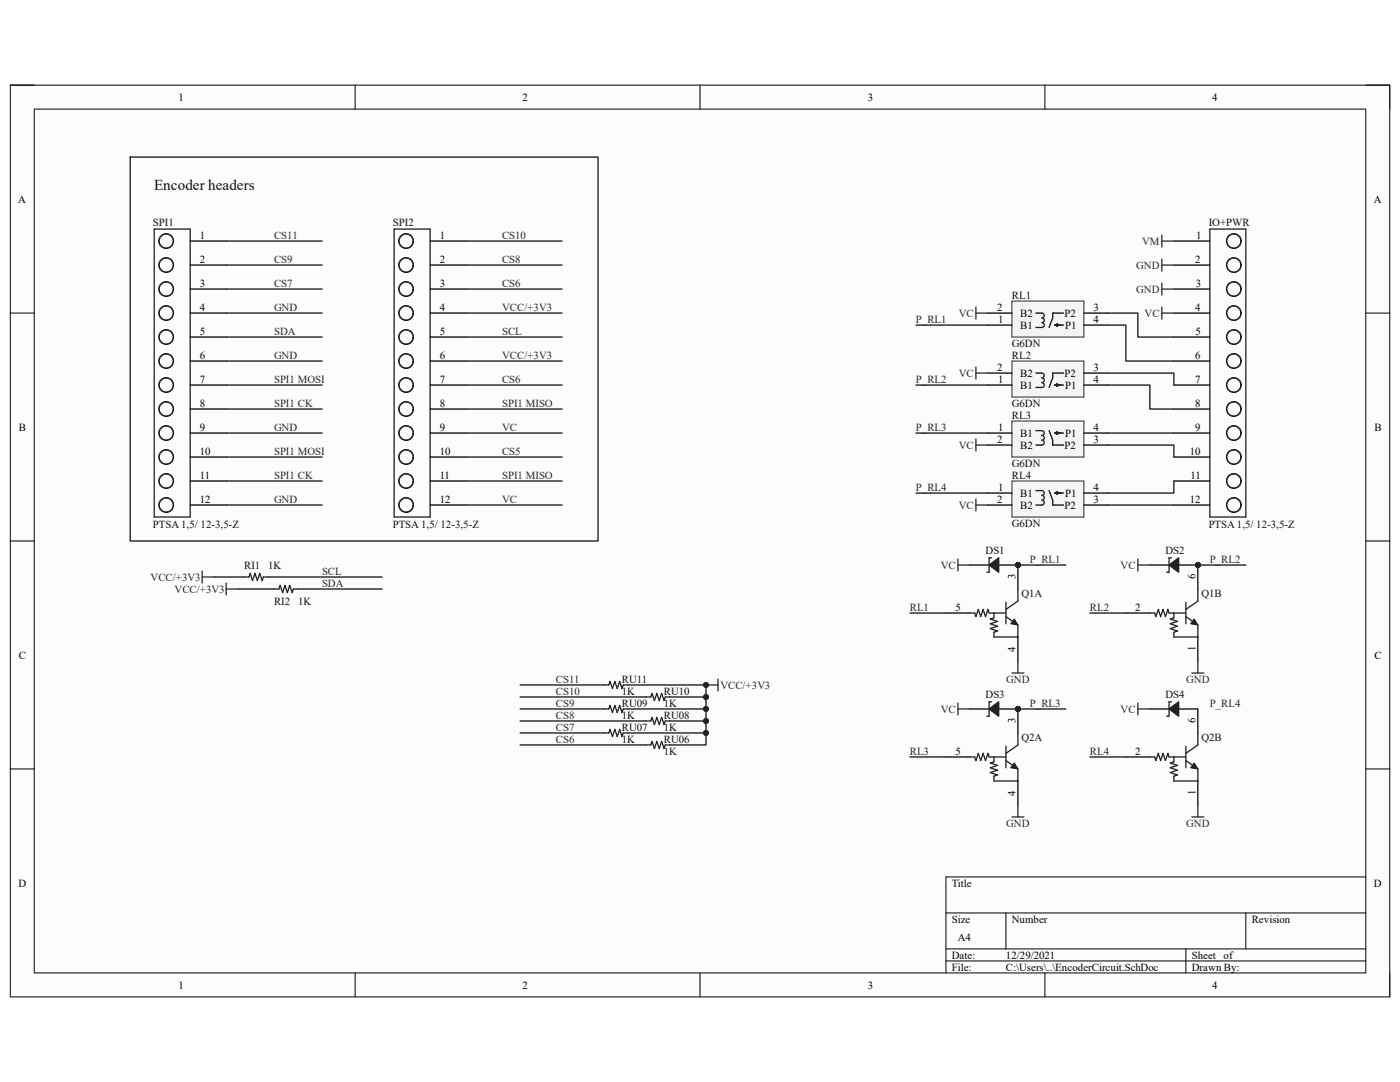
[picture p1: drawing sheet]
<svg xmlns="http://www.w3.org/2000/svg" width="279mm" height="216mm" viewBox="0 0 279 216" stroke-linecap="round" stroke-linejoin="round" font-family="sans-serif">
<path d="M2.1 17h275.3v181.9h-275.3z" fill-rule="evenodd" fill="#fcfcfc"/>
<path d="M2.1 17h275.3v181.9h-275.3z" fill="none" stroke="#000" stroke-width=".2"/>
<path d="M6.8 21.8h265.8v172.3h-265.8z" fill-rule="evenodd" fill="#fcfcfc"/>
<g fill="none" stroke="#000" stroke-width=".2">
<path d="M2 17h4.8M70.9 17v4.8M139.7 17v4.8M208.5 17v4.8M272.6 17h4.8v4.8M6.8 21.8h265.8v172.3h-265.8zM2 62.5h4.8M272.6 62.5h4.8M2 107.9h4.8M272.6 107.9h4.8M2 153.4h4.8M272.6 153.4h4.8"/>
<path d="M272.6 175h-83.8v19.1M70.9 194.1v4.8M139.7 194.1v4.8M188.8 182.2h83.8M188.8 189.3h83.8M188.8 191.7h83.8M200.8 182.2v7.1M208.5 194.1v4.8M236.7 189.3v4.8M248.6 182.2v7.1M277.4 194.1v4.8"/>
</g>
<g fill="none" stroke="#000" stroke-width=".25">
<path d="M38 52.9h7.1M38 48.1h7.1M38 57.7h7.1M85.8 52.9h7.2M85.8 48.1h7.2M85.8 57.7h7.2M38 62.5h7.1M38 67.3h7.1M38 72h7.1M38 76.8h7.1M85.8 62.5h7.2M85.8 67.3h7.2"/>
<path d="M85.8 72h7.2M85.8 76.8h7.2M38 81.6h7.1M38 86.4h7.1M38 91.2h7.1M38 96h7.1M85.8 81.6h7.2M85.8 86.4h7.2M85.8 91.2h7.2M85.8 96h7.2M38 100.8h7.1M85.8 100.8h7.2"/>
</g>
<g fill="none" stroke="#1c1c1c" stroke-width=".25">
<path d="M30.8 45.7h7.2v57.5h-7.2zM78.7 45.7h7.1v57.5h-7.1z"/>
<circle cx="33.2" cy="48.1" r="1.44"/>
<circle cx="33.2" cy="57.7" r="1.44"/>
<circle cx="33.2" cy="52.9" r="1.44"/>
<circle cx="81" cy="52.9" r="1.44"/>
<circle cx="81" cy="57.7" r="1.44"/>
<circle cx="81" cy="48.1" r="1.44"/>
<circle cx="33.2" cy="67.3" r="1.44"/>
<circle cx="33.2" cy="76.8" r="1.44"/>
<circle cx="33.2" cy="62.5" r="1.44"/>
<circle cx="33.2" cy="72" r="1.44"/>
<circle cx="81" cy="62.5" r="1.44"/>
<circle cx="81" cy="76.8" r="1.44"/>
<circle cx="81" cy="72" r="1.44"/>
<circle cx="81" cy="67.3" r="1.44"/>
<circle cx="33.2" cy="81.6" r="1.44"/>
<circle cx="33.2" cy="86.4" r="1.44"/>
<circle cx="33.2" cy="91.2" r="1.44"/>
<circle cx="33.2" cy="96" r="1.44"/>
<circle cx="81" cy="81.6" r="1.44"/>
<circle cx="81" cy="96" r="1.44"/>
<circle cx="81" cy="91.2" r="1.44"/>
<circle cx="81" cy="86.4" r="1.44"/>
<circle cx="81.1" cy="91.2" r="1.44"/>
<circle cx="81.1" cy="96" r="1.44"/>
<circle cx="81.1" cy="86.4" r="1.44"/>
<circle cx="33.2" cy="100.8" r="1.44"/>
<circle cx="81" cy="100.8" r="1.44"/>
<circle cx="81.1" cy="100.8" r="1.44"/>
</g>
<path d="M191.2 112.7h2.4M191.2 111.5v2.4M227.1 111.5v2.4M227.1 112.7h2.4" fill="none" stroke="#262626" stroke-width=".25"/>
<circle cx="203.1" cy="112.7" r=".48" fill="#0e0e0e"/>
<circle cx="203.1" cy="112.7" r=".48" fill="none" stroke="#0e0e0e" stroke-width=".2"/>
<path d="M193.6 112.7h3.8M199.3 112.7h3.8" fill="none" stroke="#000" stroke-width=".25"/>
<circle cx="203.1" cy="112.7" r=".48" fill="#0e0e0e"/>
<circle cx="203.1" cy="112.7" r=".48" fill="none" stroke="#0e0e0e" stroke-width=".2"/>
<path d="M197.4 111.3v2.9" fill="none" stroke="#1c1c1c" stroke-width=".25"/>
<path d="M197.4 112.7l1.9-1.4v2.9z" fill="#1c1c1c"/>
<path d="M196.9 114.2h.5M197.4 112.7l1.9-1.4v2.9zM197.4 111.3h.5" fill="none" stroke="#1c1c1c" stroke-width=".25"/>
<circle cx="239.1" cy="112.7" r=".48" fill="#0e0e0e"/>
<circle cx="239.1" cy="112.7" r=".48" fill="none" stroke="#0e0e0e" stroke-width=".2"/>
<path d="M229.5 112.7h3.8M235.2 112.7h3.9" fill="none" stroke="#000" stroke-width=".25"/>
<circle cx="239.1" cy="112.7" r=".48" fill="#0e0e0e"/>
<circle cx="239.1" cy="112.7" r=".48" fill="none" stroke="#0e0e0e" stroke-width=".2"/>
<path d="M233.3 111.3v2.9" fill="none" stroke="#1c1c1c" stroke-width=".25"/>
<path d="M233.3 112.7l1.9-1.4v2.9z" fill="#1c1c1c"/>
<path d="M232.8 114.2h.5M233.3 112.7l1.9-1.4v2.9zM233.3 111.3h.5" fill="none" stroke="#1c1c1c" stroke-width=".25"/>
<circle cx="239.1" cy="112.7" r=".48" fill="#0e0e0e"/>
<circle cx="239.1" cy="112.7" r=".48" fill="none" stroke="#0e0e0e" stroke-width=".2"/>
<path d="M239.1 112.7v4.8M224.7 122.3h4.8M239.1 127.1v4.8" fill="none" stroke="#000" stroke-width=".25"/>
<circle cx="239.1" cy="112.7" r=".48" fill="#0e0e0e"/>
<circle cx="239.1" cy="112.7" r=".48" fill="none" stroke="#0e0e0e" stroke-width=".2"/>
<path d="M239.1 117.5v2.4l-2.4 1.7M229.5 122.3h.9l.3 .7 .5-1.4 .4 1.4 .5-1.4 .5 1.4 .5-1.4 .2 .7h3.4M234.3 122.3v1l-.7 .2 1.4 .5-1.4 .5 1.4 .5-1.4 .4 1.4 .5-.7 .3v.9h4.8v-2.4l-2.4-1.7M236.7 120.2v4.3" fill="none" stroke="#1c1c1c" stroke-width=".25"/>
<path d="M238.3 123.5l.8 1.2-1.5-.2z" fill="#1c1c1c"/>
<path d="M238.3 123.5l.8 1.2-1.5-.2z" fill="none" stroke="#1c1c1c" stroke-width=".2"/>
<circle cx="203.1" cy="112.7" r=".48" fill="#0e0e0e"/>
<circle cx="203.1" cy="112.7" r=".48" fill="none" stroke="#0e0e0e" stroke-width=".2"/>
<path d="M203.1 112.7v4.8" fill="none" stroke="#000" stroke-width=".25"/>
<circle cx="203.1" cy="112.7" r=".48" fill="#0e0e0e"/>
<circle cx="203.1" cy="112.7" r=".48" fill="none" stroke="#0e0e0e" stroke-width=".2"/>
<path d="M188.8 122.3h4.8M203.1 127.1v4.8" fill="none" stroke="#000" stroke-width=".25"/>
<path d="M203.1 117.5v2.4l-2.3 1.7M193.6 122.3h.9l.3 .7 .4-1.4 .5 1.4 .5-1.4 .5 1.4 .5-1.4 .2 .7h3.4M198.4 122.3v1l-.8 .2 1.5 .5-1.5 .5 1.5 .5-1.5 .4 1.5 .5-.7 .3v.9h4.7v-2.4l-2.3-1.7M200.8 120.2v4.3" fill="none" stroke="#1c1c1c" stroke-width=".25"/>
<path d="M202.4 123.5l.7 1.2-1.4-.2z" fill="#1c1c1c"/>
<path d="M202.4 123.5l.7 1.2-1.4-.2z" fill="none" stroke="#1c1c1c" stroke-width=".2"/>
<path d="M202 60.1h14.3v7.2h-14.3z" fill-rule="evenodd" fill="#f5f5f5"/>
<path d="M202 60.1h14.3v7.2h-14.3z" fill="none" stroke="#262626" stroke-width=".2"/>
<path d="M197.2 64.9h4.8M197.2 62.5h4.8M206.7 62.5h1.2M206.7 65.3h1.2M210.6 64.9h1.6M210.6 64.9l.4-.3v.5zM212.2 62.5h-2.1v.9l-.7 1.9M216.3 64.9h4.8M216.3 62.5h4.8" fill="none" stroke="#000" stroke-width=".25"/>
<path d="M207.9 62.5a.48 .48 0 0 1 .5 .4 .48 .48 0 0 1-.5 .5 .48 .48 0 0 1 .5 .5 .48 .48 0 0 1-.5 .5M207.9 64.4a.48 .48 0 0 1 .5 .5 .48 .48 0 0 1-.5 .4" fill="none" stroke="#1c1c1c" stroke-width=".25"/>
<path d="M194.8 61.3v2.4M194.8 62.5h2.4" fill="none" stroke="#262626" stroke-width=".25"/>
<path d="M202 72h14.3v7.2h-14.3z" fill-rule="evenodd" fill="#f5f5f5"/>
<path d="M202 72h14.3v7.2h-14.3z" fill="none" stroke="#262626" stroke-width=".2"/>
<path d="M197.2 76.8h4.8M197.2 74.4h4.8M206.7 74.4h1.2M206.7 77.3h1.2M210.6 76.8h1.6M210.6 76.8l.4-.2v.5zM212.2 74.4h-2.1v1l-.7 1.9M216.3 76.8h4.8M216.3 74.4h4.8" fill="none" stroke="#000" stroke-width=".25"/>
<path d="M207.9 74.4a.48 .48 0 0 1 .5 .5 .48 .48 0 0 1-.5 .5 .48 .48 0 0 1 .5 .5 .48 .48 0 0 1-.5 .4 .48 .48 0 0 1 .5 .5 .48 .48 0 0 1-.5 .5" fill="none" stroke="#1c1c1c" stroke-width=".25"/>
<path d="M194.8 73.2v2.4M194.8 74.4h2.4M202 134.3h2.3M203.1 131.9v2.4M237.9 134.3h2.4M239.1 131.9v2.4M191.2 140.3v2.4M191.2 141.5h2.4M227.1 141.5h2.4M227.1 140.3v2.4" fill="none" stroke="#262626" stroke-width=".25"/>
<circle cx="203.1" cy="141.5" r=".48" fill="#0e0e0e"/>
<circle cx="203.1" cy="141.5" r=".48" fill="none" stroke="#0e0e0e" stroke-width=".2"/>
<path d="M193.6 141.5h3.8M199.3 141.5h3.8" fill="none" stroke="#000" stroke-width=".25"/>
<circle cx="203.1" cy="141.5" r=".48" fill="#0e0e0e"/>
<circle cx="203.1" cy="141.5" r=".48" fill="none" stroke="#0e0e0e" stroke-width=".2"/>
<path d="M197.4 140v2.9" fill="none" stroke="#1c1c1c" stroke-width=".25"/>
<path d="M197.4 141.5l1.9-1.5v2.9z" fill="#1c1c1c"/>
<path d="M196.9 142.9h.5M197.4 141.5l1.9-1.5v2.9zM197.4 140h.5M233.3 140v2.9" fill="none" stroke="#1c1c1c" stroke-width=".25"/>
<path d="M229.5 141.5h3.8M235.2 141.5h3.9" fill="none" stroke="#000" stroke-width=".25"/>
<path d="M233.3 141.5l1.9-1.5v2.9z" fill="#1c1c1c"/>
<path d="M229.5 151h.9l.3 .8 .5-1.5 .4 1.5 .5-1.5 .5 1.5 .5-1.5 .2 .7h3.4M232.8 142.9h.5M233.3 141.5l1.9-1.5v2.9zM233.3 140h.5M234.3 151v1l-.7 .2 1.4 .5-1.4 .5 1.4 .5-1.4 .5 1.4 .4-.7 .3v.9h4.8v-2.4l-2.4-1.6M236.7 148.9v4.3M239.1 146.3v2.4l-2.4 1.6" fill="none" stroke="#1c1c1c" stroke-width=".25"/>
<path d="M194.8 87.6v2.4M194.8 88.8h2.4" fill="none" stroke="#262626" stroke-width=".25"/>
<path d="M224.7 151h4.8M239.1 141.5v4.8M239.1 155.8v4.8" fill="none" stroke="#000" stroke-width=".25"/>
<path d="M238.3 152.2l.8 1.2-1.5-.2z" fill="#1c1c1c"/>
<path d="M238.3 152.2l.8 1.2-1.5-.2z" fill="none" stroke="#1c1c1c" stroke-width=".2"/>
<circle cx="203.1" cy="141.5" r=".48" fill="#0e0e0e"/>
<circle cx="203.1" cy="141.5" r=".48" fill="none" stroke="#0e0e0e" stroke-width=".2"/>
<path d="M203.1 141.5v4.8" fill="none" stroke="#000" stroke-width=".25"/>
<circle cx="203.1" cy="141.5" r=".48" fill="#0e0e0e"/>
<circle cx="203.1" cy="141.5" r=".48" fill="none" stroke="#0e0e0e" stroke-width=".2"/>
<path d="M188.8 151h4.8M203.1 155.8v4.8" fill="none" stroke="#000" stroke-width=".25"/>
<path d="M193.6 151h.9l.3 .8 .4-1.5 .5 1.5 .5-1.5 .5 1.5 .5-1.5 .2 .7h3.4M198.4 151v1l-.8 .2 1.5 .5-1.5 .5 1.5 .5-1.5 .5 1.5 .4-.7 .3v.9h4.7v-2.4l-2.3-1.6M200.8 148.9v4.3M203.1 146.3v2.4l-2.3 1.6" fill="none" stroke="#1c1c1c" stroke-width=".25"/>
<path d="M202.4 152.2l.7 1.2-1.4-.2z" fill="#1c1c1c"/>
<path d="M202.4 152.2l.7 1.2-1.4-.2z" fill="none" stroke="#1c1c1c" stroke-width=".2"/>
<path d="M202 84h14.3v7.2h-14.3z" fill-rule="evenodd" fill="#f5f5f5"/>
<path d="M202 84h14.3v7.2h-14.3z" fill="none" stroke="#262626" stroke-width=".2"/>
<path d="M197.2 86.4h4.8M197.2 88.8h4.8M206.7 88.8h1.2M206.7 85.9h1.2M209.4 85.9l.7 1.9v1h2.1M210.6 86.4h1.6M210.6 86.4l.4-.2v.4zM216.3 86.4h4.8M216.3 88.8h4.8" fill="none" stroke="#000" stroke-width=".25"/>
<path d="M207.9 86.9a.48 .48 0 0 1 .5 .5 .48 .48 0 0 1-.5 .4 .48 .48 0 0 1 .5 .5 .48 .48 0 0 1-.5 .5M207.9 85.9a.48 .48 0 0 1 .5 .5 .48 .48 0 0 1-.5 .5" fill="none" stroke="#1c1c1c" stroke-width=".25"/>
<path d="M194.8 99.6v2.4M194.8 100.8h2.4M202 163h2.3M203.1 160.6v2.4M237.9 163h2.4M239.1 160.6v2.4" fill="none" stroke="#262626" stroke-width=".25"/>
<path d="M202 96h14.3v7.2h-14.3z" fill-rule="evenodd" fill="#f5f5f5"/>
<path d="M202 96h14.3v7.2h-14.3z" fill="none" stroke="#262626" stroke-width=".2"/>
<g fill="none" stroke="#000" stroke-width=".25">
<path d="M234.3 52.9h7.1M234.3 48.1h7.1M234.3 57.7h7.1M234.3 62.5h7.1M234.3 67.3h7.1M234.3 72h7.1M234.3 76.8h7.1M197.2 98.4h4.8M206.7 97.9h1.2M209.4 97.9l.7 1.9v1h2.1M210.6 98.4h1.6M210.6 98.4l.4-.3v.5z"/>
<path d="M216.3 98.4h4.8M234.3 81.6h7.1M234.3 86.4h7.1M234.3 91.2h7.1M234.3 96h7.1M197.2 100.8h4.8M206.7 100.8h1.2M216.3 100.8h4.8M234.3 100.8h7.1"/>
</g>
<g fill="none" stroke="#1c1c1c" stroke-width=".25">
<path d="M241.4 45.7h7.2v57.5h-7.2zM207.9 97.9a.48 .48 0 0 1 .5 .5 .48 .48 0 0 1-.5 .5 .48 .48 0 0 1 .5 .4 .48 .48 0 0 1-.5 .5 .48 .48 0 0 1 .5 .5 .48 .48 0 0 1-.5 .5M48.7 115.1h1l.2-.7 .5 1.5 .5-1.5 .5 1.5 .4-1.5 .5 1.5 .3-.8h.9M54.7 117.5h1l.2-.7 .5 1.4 .5-1.4 .4 1.4 .5-1.4 .5 1.4 .2-.7h1M120.5 136.7h1l.2-.7 .5 1.4 .5-1.4 .5 1.4 .5-1.4 .4 1.4 .3-.7h.9M128.9 139.1h1l.2-.7 .5 1.4 .5-1.4 .5 1.4 .4-1.4 .5 1.4 .3-.7h.9M120.5 141.5h1l.2-.7 .5 1.4 .5-1.4 .5 1.4 .5-1.4 .4 1.4 .3-.7h.9M120.5 146.3h1l.2-.8 .5 1.5 .5-1.5 .5 1.5 .5-1.5 .4 1.5 .3-.7h.9M128.9 143.9h1l.2-.8 .5 1.5 .5-1.5 .5 1.5 .4-1.5 .5 1.5 .3-.7h.9M128.9 148.6h1l.2-.7 .5 1.5 .5-1.5 .5 1.5 .4-1.5 .5 1.5 .3-.8h.9"/>
<circle cx="246.2" cy="48.1" r="1.44"/>
<circle cx="246.2" cy="52.9" r="1.44"/>
<circle cx="246.2" cy="57.7" r="1.44"/>
<circle cx="246.2" cy="72" r="1.44"/>
<circle cx="246.2" cy="67.3" r="1.44"/>
<circle cx="246.2" cy="76.8" r="1.44"/>
<circle cx="246.2" cy="62.5" r="1.44"/>
<circle cx="246.2" cy="86.4" r="1.44"/>
<circle cx="246.2" cy="91.2" r="1.44"/>
<circle cx="246.2" cy="81.6" r="1.44"/>
<circle cx="246.2" cy="96" r="1.44"/>
<circle cx="246.2" cy="100.8" r="1.44"/>
</g>
<g fill="none" stroke="#262626" stroke-width=".25">
<path d="M231.9 46.9v2.4M231.9 51.7v2.4M231.9 56.5v2.4M231.9 57.7h2.4M231.9 48.1h2.4M231.9 52.9h2.4M231.9 61.3v2.4M231.9 62.5h2.4M40.3 113.9v2.4M40.3 115.1h2.4M45.1 116.3v2.4M45.1 117.5h2.4"/>
<path d="M140.9 136.7h2.4M143.3 135.5v2.4"/>
</g>
<circle cx="140.9" cy="136.7" r=".48" fill="#0e0e0e"/>
<circle cx="140.9" cy="136.7" r=".48" fill="none" stroke="#0e0e0e" stroke-width=".2"/>
<path d="M26 31.3h93.4v76.6h-93.4zM239.1 112.7h9.5" fill="none" stroke="#0e0e0e" stroke-width=".25"/>
<circle cx="239.1" cy="112.7" r=".48" fill="#0e0e0e"/>
<circle cx="239.1" cy="112.7" r=".48" fill="none" stroke="#0e0e0e" stroke-width=".2"/>
<path d="M203.1 112.7h9.6" fill="none" stroke="#0e0e0e" stroke-width=".25"/>
<circle cx="203.1" cy="112.7" r=".48" fill="#0e0e0e"/>
<circle cx="203.1" cy="112.7" r=".48" fill="none" stroke="#0e0e0e" stroke-width=".2"/>
<path d="M182.8 64.9h14.4M182.8 76.8h14.4M181.6 122.3h7.2M217.5 122.3h7.2M203.1 141.5h9.6" fill="none" stroke="#0e0e0e" stroke-width=".25"/>
<circle cx="203.1" cy="141.5" r=".48" fill="#0e0e0e"/>
<circle cx="203.1" cy="141.5" r=".48" fill="none" stroke="#0e0e0e" stroke-width=".2"/>
<g fill="none" stroke="#0e0e0e" stroke-width=".25">
<path d="M45.1 48.1h19.2M45.1 57.7h19.2M45.1 52.9h19.2M93 48.1h19.2M93 57.7h19.2M93 52.9h19.2M45.1 76.8h19.2M45.1 72h19.2M45.1 67.3h19.2M45.1 62.5h19.2M93 76.8h19.2M93 72h19.2"/>
<path d="M93 67.3h19.2M93 62.5h19.2M221.1 76.8h8.4v4.8h4.8M221.1 74.4h13.2v2.4M221.1 64.9h3.6v7.1h9.6M221.1 62.5h6v4.8h7.2M45.1 86.4h19.2M45.1 81.6h19.2M45.1 91.2h19.2M45.1 96h19.2M93 86.4h19.2M93 81.6h19.2"/>
<path d="M93 91.2h19.2M93 96h19.2M182.8 86.4h14.4M182.8 98.4h14.4M221.1 88.8h13.2v2.4M221.1 86.4h13.2M234.3 96v2.4h-13.2M42.7 115.1h6M45.1 100.8h19.2M47.5 117.5h7.2M53.5 115.1h22.8M59.5 117.5h16.8"/>
<path d="M93 100.8h19.2M221.1 100.8h13.2M103.8 139.1h25.1M103.8 136.7h16.7M125.3 136.7h15.6v11.9h-7.2M103.8 148.6h25.1M103.8 146.3h16.7M103.8 141.5h16.7M103.8 143.9h25.1M181.6 151h7.2M217.5 151h7.2"/>
</g>
<circle cx="140.9" cy="136.7" r=".48" fill="#0e0e0e"/>
<circle cx="140.9" cy="136.7" r=".48" fill="none" stroke="#0e0e0e" stroke-width=".2"/>
<circle cx="140.9" cy="139.1" r=".48" fill="#0e0e0e"/>
<circle cx="140.9" cy="139.1" r=".48" fill="none" stroke="#0e0e0e" stroke-width=".2"/>
<circle cx="140.9" cy="141.5" r=".48" fill="#0e0e0e"/>
<circle cx="140.9" cy="141.5" r=".48" fill="none" stroke="#0e0e0e" stroke-width=".2"/>
<circle cx="140.9" cy="143.9" r=".48" fill="#0e0e0e"/>
<circle cx="140.9" cy="143.9" r=".48" fill="none" stroke="#0e0e0e" stroke-width=".2"/>
<circle cx="140.9" cy="146.3" r=".48" fill="#0e0e0e"/>
<circle cx="140.9" cy="146.3" r=".48" fill="none" stroke="#0e0e0e" stroke-width=".2"/>
<path d="M125.3 146.3h15.6" fill="none" stroke="#0e0e0e" stroke-width=".25"/>
<circle cx="140.9" cy="146.3" r=".48" fill="#0e0e0e"/>
<circle cx="140.9" cy="146.3" r=".48" fill="none" stroke="#0e0e0e" stroke-width=".2"/>
<path d="M133.7 143.9h7.2" fill="none" stroke="#0e0e0e" stroke-width=".25"/>
<circle cx="140.9" cy="143.9" r=".48" fill="#0e0e0e"/>
<circle cx="140.9" cy="143.9" r=".48" fill="none" stroke="#0e0e0e" stroke-width=".2"/>
<path d="M125.3 141.5h15.6" fill="none" stroke="#0e0e0e" stroke-width=".25"/>
<circle cx="140.9" cy="141.5" r=".48" fill="#0e0e0e"/>
<circle cx="140.9" cy="141.5" r=".48" fill="none" stroke="#0e0e0e" stroke-width=".2"/>
<path d="M133.7 139.1h7.2" fill="none" stroke="#0e0e0e" stroke-width=".25"/>
<circle cx="140.9" cy="139.1" r=".48" fill="#0e0e0e"/>
<circle cx="140.9" cy="139.1" r=".48" fill="none" stroke="#0e0e0e" stroke-width=".2"/>
<text font-size="3" fill="#0e0e0e" x="30.8" y="37.9">Encoder headers</text>
<g font-size="2.2">
<text x="35.6" y="20.1">1</text>
<text x="104.3" y="20.1">2</text>
<text x="173.2" y="20.1">3</text>
<text x="241.9" y="20.1">4</text>
<text x="3.6" y="40.5">A</text>
<text x="274.2" y="40.5">A</text>
<text x="39.9" y="47.6">1</text>
<text x="87.8" y="47.6">1</text>
<text x="238.7" y="47.6">1</text>
<text x="39.9" y="52.4">2</text>
<text x="87.8" y="52.4">2</text>
<text x="238.5" y="52.4">2</text>
<text x="39.9" y="57.2">3</text>
<text x="87.8" y="57.2">3</text>
<text x="238.6" y="57.2">3</text>
<text x="39.9" y="62">4</text>
<text x="87.8" y="62">4</text>
<text x="199" y="62">2</text>
<text x="199.2" y="64.4">1</text>
<text x="203.6" y="63.2">B2</text>
<text x="203.6" y="65.6">B1</text>
<text x="212.4" y="63.2">P2</text>
<text x="212.6" y="65.6">P1</text>
<text x="218.2" y="64.4">4</text>
<text x="218.2" y="62">3</text>
<text x="238.5" y="62">4</text>
<text x="39.9" y="66.8">5</text>
<text x="39.9" y="71.6">6</text>
<text x="87.8" y="66.8">5</text>
<text x="87.8" y="71.6">6</text>
<text x="238.5" y="71.6">6</text>
<text x="238.6" y="66.8">5</text>
<text x="39.9" y="76.4">7</text>
<text x="87.8" y="76.4">7</text>
<text x="199" y="74">2</text>
<text x="199.2" y="76.4">1</text>
<text x="203.6" y="75.2">B2</text>
<text x="203.6" y="77.6">B1</text>
<text x="212.4" y="75.2">P2</text>
<text x="212.6" y="77.6">P1</text>
<text x="218.2" y="76.4">4</text>
<text x="218.2" y="74">3</text>
<text x="238.5" y="76.4">7</text>
<text x="39.9" y="81.2">8</text>
<text x="87.8" y="81.2">8</text>
<text x="238.5" y="81.2">8</text>
<text x="3.8" y="85.9">B</text>
<text x="39.9" y="85.9">9</text>
<text x="87.8" y="85.9">9</text>
<text x="199" y="88.3">2</text>
<text x="199.2" y="85.9">1</text>
<text x="203.6" y="89.5">B2</text>
<text x="203.6" y="87.1">B1</text>
<text x="212.4" y="89.5">P2</text>
<text x="212.6" y="87.1">P1</text>
<text x="218.2" y="85.9">4</text>
<text x="218.2" y="88.3">3</text>
<text x="238.5" y="85.9">9</text>
<text x="274.3" y="85.9">B</text>
<text x="39.9" y="90.7">10</text>
<text x="39.9" y="95.5">11</text>
<text x="87.8" y="90.7">10</text>
<text x="87.8" y="95.5">11</text>
<text x="237.4" y="90.7">10</text>
<text x="237.6" y="95.5">11</text>
<text x="39.9" y="100.3">12</text>
<text x="87.8" y="100.3">12</text>
<text x="199" y="100.3">2</text>
<text x="199.2" y="97.9">1</text>
<text x="203.6" y="101.5">B2</text>
<text x="203.6" y="99.1">B1</text>
<text x="212.4" y="101.5">P2</text>
<text x="212.6" y="99.1">P1</text>
<text x="218.2" y="97.9">4</text>
<text x="218.2" y="100.3">3</text>
<text x="237.4" y="100.3">12</text>
<text x="202.7" y="115.6" transform="rotate(-90 202.7 115.6)">3</text>
<text x="238.6" y="115.6" transform="rotate(-90 238.6 115.6)">6</text>
<text x="190.7" y="121.8">5</text>
<text x="226.6" y="121.8">2</text>
<text x="3.7" y="131.4">C</text>
<text x="202.7" y="130" transform="rotate(-90 202.7 130)">4</text>
<text x="238.6" y="129.8" transform="rotate(-90 238.6 129.8)">1</text>
<text x="274.3" y="131.4">C</text>
<text x="202.7" y="144.4" transform="rotate(-90 202.7 144.4)">3</text>
<text x="238.6" y="144.4" transform="rotate(-90 238.6 144.4)">6</text>
<text x="190.7" y="150.6">5</text>
<text x="226.6" y="150.6">2</text>
<text x="202.7" y="158.8" transform="rotate(-90 202.7 158.8)">4</text>
<text x="238.6" y="158.6" transform="rotate(-90 238.6 158.6)">1</text>
<text x="3.7" y="176.9">D</text>
<text x="189.9" y="176.9">Title</text>
<text x="274.2" y="176.9">D</text>
<text x="189.9" y="184.1">Size</text>
<text x="201.9" y="184.1">Number</text>
<text x="249.8" y="184.1">Revision</text>
<text x="189.9" y="191.3">Date:</text>
<text x="191.2" y="187.7">A4</text>
<text x="200.7" y="191.3">12/29/2021</text>
<text x="237.8" y="191.3">Sheet of</text>
<text x="35.6" y="197.3">1</text>
<text x="104.3" y="197.3">2</text>
<text x="173.2" y="197.3">3</text>
<text x="189.9" y="193.7">File:</text>
<text x="200.7" y="193.7">C:\Users\..\EncoderCircuit.SchDoc</text>
<text x="237.8" y="193.7">Drawn By:</text>
<text x="241.9" y="197.3">4</text>
</g>
<g font-size="2.2" fill="#0e0e0e">
<text x="30.5" y="45">SPI1</text>
<text x="78.4" y="45">SPI2</text>
<text x="241.2" y="45">IO+PWR</text>
<text x="201.9" y="59.6">RL1</text>
<text x="201.9" y="69.2">G6DN</text>
<text x="201.9" y="71.6">RL2</text>
<text x="201.9" y="81.2">G6DN</text>
<text x="201.9" y="83.6">RL3</text>
<text x="201.9" y="93.1">G6DN</text>
<text x="201.9" y="95.5">RL4</text>
<text x="30.5" y="105.3">PTSA 1,5/ 12-3,5-Z</text>
<text x="78.4" y="105.3">PTSA 1,5/ 12-3,5-Z</text>
<text x="201.9" y="105.1">G6DN</text>
<text x="241.2" y="105.3">PTSA 1,5/ 12-3,5-Z</text>
<text x="48.7" y="113.5">RI1</text>
<text x="53.5" y="113.5">1K</text>
<text x="196.7" y="110.6">DS1</text>
<text x="232.6" y="110.6">DS2</text>
<text x="203.8" y="119.2">Q1A</text>
<text x="239.8" y="119.2">Q1B</text>
<text x="54.7" y="120.6">RI2</text>
<text x="59.5" y="120.6">1K</text>
<text x="124.1" y="136.2">RU11</text>
<text x="124.1" y="138.6">1K</text>
<text x="124.1" y="143.4">1K</text>
<text x="124.1" y="141">RU09</text>
<text x="132.5" y="141">1K</text>
<text x="132.5" y="138.6">RU10</text>
<text x="132.5" y="143.4">RU08</text>
<text x="196.7" y="139.3">DS3</text>
<text x="232.6" y="139.3">DS4</text>
<text x="124.1" y="148.2">1K</text>
<text x="124.1" y="145.8">RU07</text>
<text x="132.5" y="145.8">1K</text>
<text x="132.5" y="148.2">RU06</text>
<text x="203.8" y="148">Q2A</text>
<text x="239.8" y="148">Q2B</text>
<text x="132.5" y="150.6">1K</text>
</g>
<g font-size="2.2" fill="#262626">
<text x="54.7" y="47.6">CS11</text>
<text x="100.2" y="47.6">CS10</text>
<text x="54.7" y="52.4">CS9</text>
<text x="100.2" y="52.4">CS8</text>
<text x="226.8" y="53.6">GND</text>
<text x="227.9" y="48.9">VM</text>
<text x="54.7" y="57.2">CS7</text>
<text x="100.2" y="57.2">CS6</text>
<text x="226.8" y="58.4">GND</text>
<text x="54.7" y="62">GND</text>
<text x="100.2" y="62">VCC/+3V3</text>
<text x="182.8" y="64.4">P_RL1</text>
<text x="191.3" y="63.2">VC</text>
<text x="228.4" y="63.2">VC</text>
<text x="54.7" y="71.6">GND</text>
<text x="54.7" y="66.8">SDA</text>
<text x="100.2" y="66.8">SCL</text>
<text x="100.2" y="71.6">VCC/+3V3</text>
<text x="54.7" y="76.4">SPI1 MOSI</text>
<text x="100.2" y="76.4">CS6</text>
<text x="182.8" y="76.4">P_RL2</text>
<text x="191.3" y="75.2">VC</text>
<text x="54.7" y="81.2">SPI1 CK</text>
<text x="100.2" y="81.2">SPI1 MISO</text>
<text x="54.7" y="85.9">GND</text>
<text x="100.2" y="85.9">VC</text>
<text x="182.8" y="85.9">P_RL3</text>
<text x="191.3" y="89.5">VC</text>
<text x="54.7" y="90.7">SPI1 MOSI</text>
<text x="54.7" y="95.5">SPI1 CK</text>
<text x="100.2" y="95.5">SPI1 MISO</text>
<text x="100.2" y="90.7">CS5</text>
<text x="54.7" y="100.3">GND</text>
<text x="100.2" y="100.3">VC</text>
<text x="182.8" y="97.9">P_RL4</text>
<text x="191.3" y="101.5">VC</text>
<text x="187.7" y="113.5">VC</text>
<text x="205.5" y="112.3">P_RL1</text>
<text x="223.6" y="113.5">VC</text>
<text x="241.4" y="112.3">P_RL2</text>
<text x="30.1" y="115.9">VCC/+3V3</text>
<text x="34.8" y="118.3">VCC/+3V3</text>
<text x="64.3" y="114.7">SCL</text>
<text x="64.3" y="117.1">SDA</text>
<text x="181.6" y="121.8">RL1</text>
<text x="217.5" y="121.8">RL2</text>
<text x="111" y="136.2">CS11</text>
<text x="143.8" y="137.4">VCC/+3V3</text>
<text x="200.8" y="136.2">GND</text>
<text x="236.7" y="136.2">GND</text>
<text x="111" y="141">CS9</text>
<text x="111" y="138.6">CS10</text>
<text x="111" y="143.4">CS8</text>
<text x="187.7" y="142.2">VC</text>
<text x="205.5" y="141">P_RL3</text>
<text x="223.6" y="142.2">VC</text>
<text x="241.4" y="141">P_RL4</text>
<text x="111" y="145.8">CS7</text>
<text x="111" y="148.2">CS6</text>
<text x="181.6" y="150.6">RL3</text>
<text x="217.5" y="150.6">RL4</text>
<text x="200.8" y="164.9">GND</text>
<text x="236.7" y="164.9">GND</text>
</g>
</svg>
